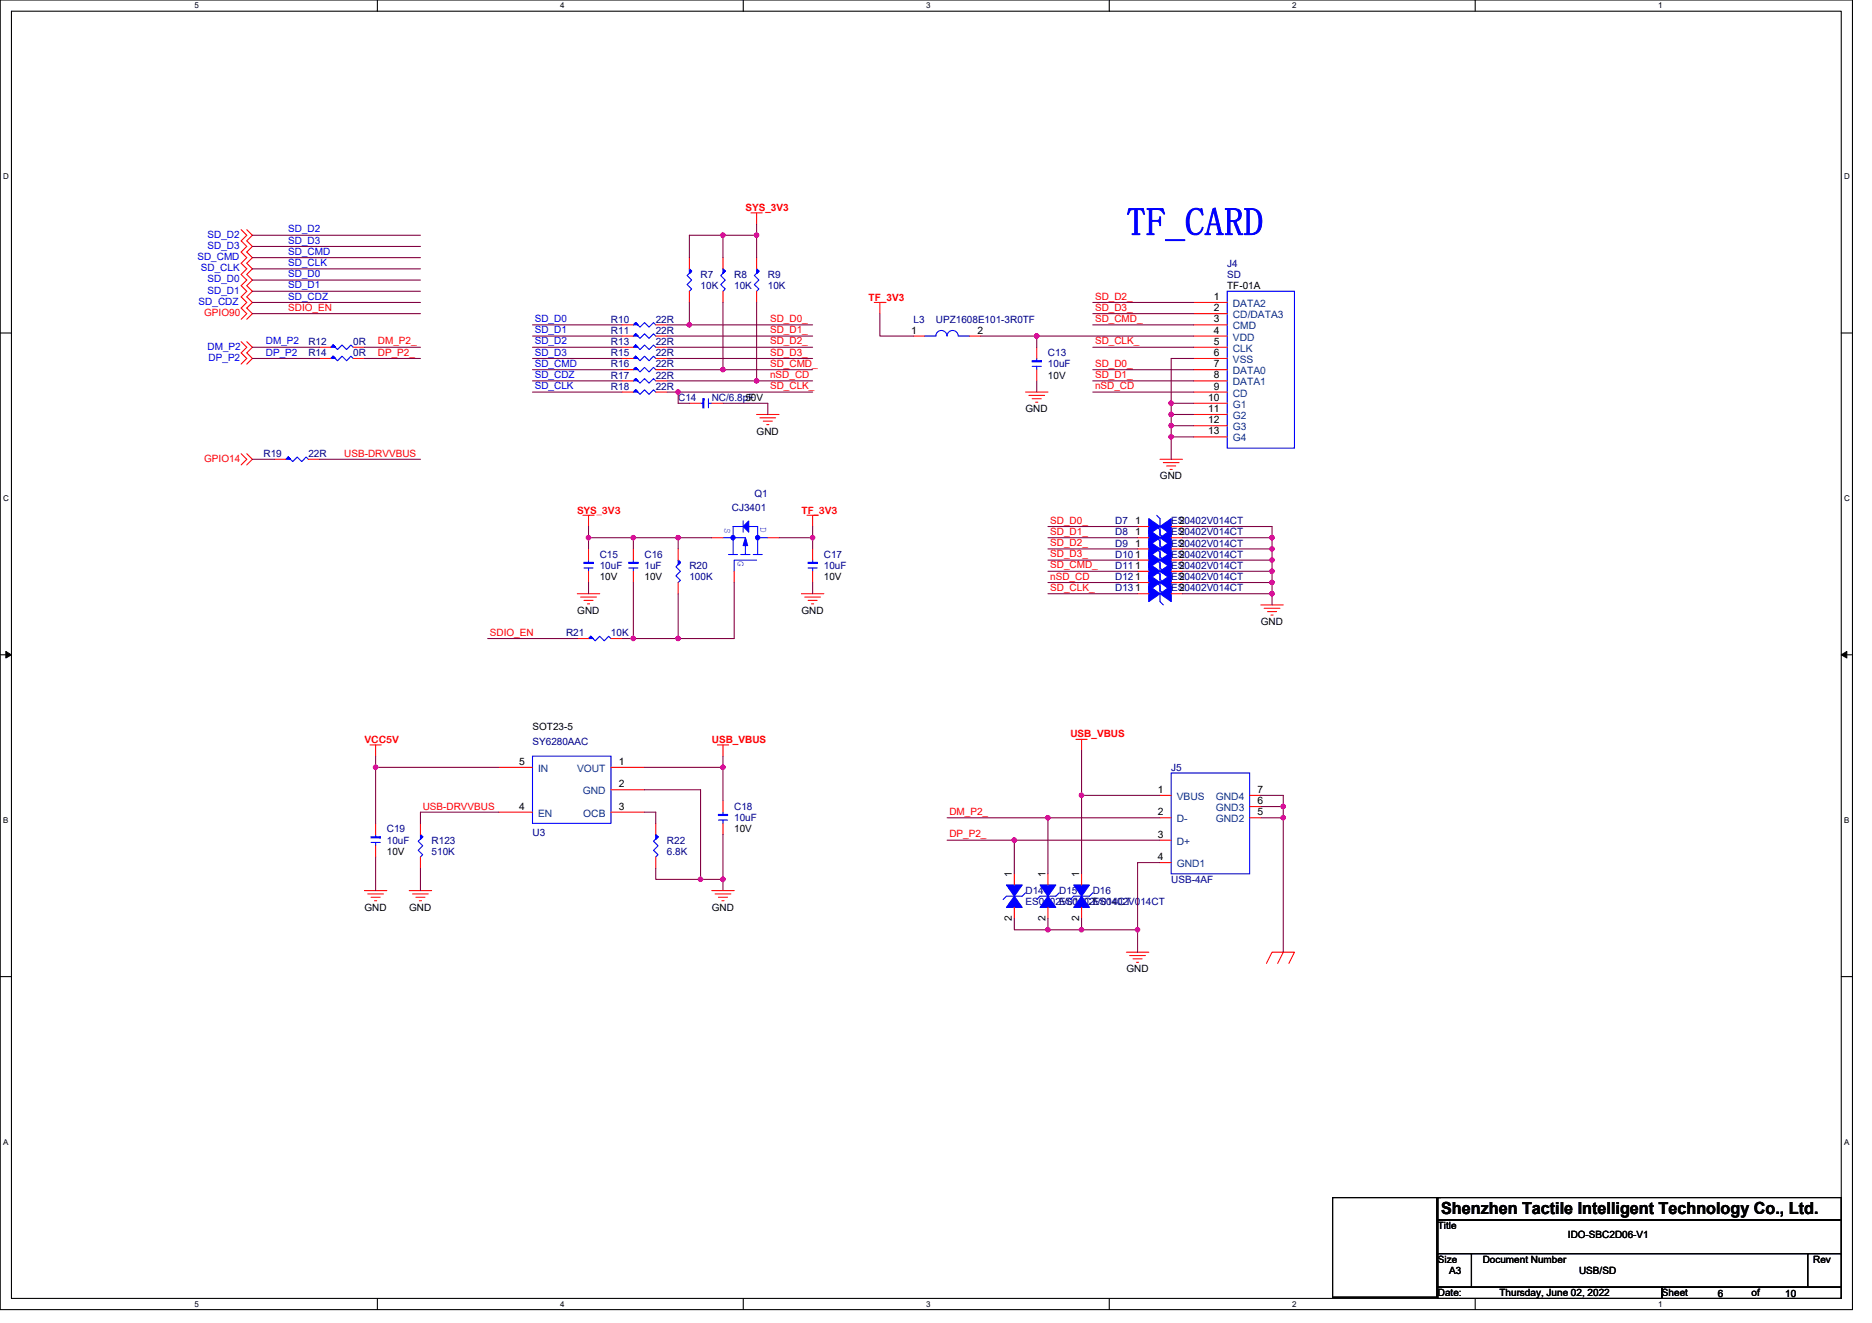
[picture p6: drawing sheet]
<svg xmlns="http://www.w3.org/2000/svg" width="297mm" height="210mm" viewBox="0 0 297 210" stroke-linecap="round" stroke-linejoin="round" font-family="sans-serif">
<path d="M0 0h293.9v207.9h-293.9zM1.8 1.8h290.4v204.3h-290.4z" fill="none" stroke="#000" stroke-width=".17"/>
<g fill="#fff">
<path d="M30.8 .2h.7v1.4h-.7z"/>
<path d="M30.8 206.3h.7v1.4h-.7z"/>
</g>
<path d="M59.9 0v1.8M59.9 206.1v1.8" fill="none" stroke="#000" stroke-width=".17"/>
<g fill="#fff">
<path d="M88.9 .2h.7v1.4h-.7z"/>
<path d="M88.9 206.3h.7v1.4h-.7z"/>
</g>
<path d="M117.9 0v1.8M117.9 206.1v1.8" fill="none" stroke="#000" stroke-width=".17"/>
<g fill="#fff">
<path d="M147 .2h.7v1.4h-.7z"/>
<path d="M147 206.3h.7v1.4h-.7z"/>
</g>
<path d="M176 0v1.8M176 206.1v1.8" fill="none" stroke="#000" stroke-width=".17"/>
<g fill="#fff">
<path d="M205 .2h.7v1.4h-.7z"/>
<path d="M205 206.3h.7v1.4h-.7z"/>
</g>
<path d="M234.1 0v1.8M234.1 206.1v1.8" fill="none" stroke="#000" stroke-width=".17"/>
<g fill="#fff">
<path d="M263.1 .2h.7v1.4h-.7z"/>
<path d="M263.1 206.3h.7v1.4h-.7z"/>
<path d="M.5 27.3h.9v1.4h-.9z"/>
<path d="M292.6 27.3h.9v1.4h-.9z"/>
<path d="M.5 78.4h.9v1.4h-.9z"/>
<path d="M292.6 78.4h.9v1.4h-.9z"/>
</g>
<path d="M0 52.9h1.8M292.2 52.9h1.7" fill="none" stroke="#000" stroke-width=".17"/>
<g fill="#fff">
<path d="M.5 129.5h.8v1.4h-.8z"/>
<path d="M292.6 129.5h.9v1.4h-.9z"/>
</g>
<path d="M0 103.9h1.8M292.2 103.9h1.7" fill="none" stroke="#000" stroke-width=".17"/>
<path d="M.9 103.4l.9 .5-.9 .5zM292.2 103.9l.8-.5v1z" fill="#000" stroke="#000" stroke-width=".16"/>
<g fill="#fff">
<path d="M.5 180.5h.8v1.4h-.8z"/>
<path d="M292.6 180.5h.9v1.4h-.9z"/>
</g>
<path d="M0 155h1.8M292.2 155h1.7M211.5 190.1h16.5v15.8h-16.5zM228.2 190.1h64v3.5h-64zM228.2 193.6h64v5.4h-64zM228.2 199h5.3v5.3h-5.3zM228.2 190.1h.5M233.5 199h53.3v5.3h-53.3zM286.8 199h5.4v5.3h-5.4zM228.2 204.3h35.5v1.8h-35.5zM263.7 204.3h28.5v1.8h-28.5z" fill="none" stroke="#000" stroke-width=".17"/>
<g fill="none" stroke="#f00" stroke-width=".17">
<path d="M38.3 36.4l.9 .9-.9 .9 .9 .9-.9 .9 .9 .9-.9 .9 .9 .9-.9 .9 .9 .8-.9 .9 .9 .9-.9 .9 .9 .9-.9 .9 .9 .9-.9 .9M39.2 36.4l.8 .9-.8 .9 .8 .9-.8 .9 .8 .9-.8 .9 .8 .9-.8 .9 .8 .8-.8 .9 .8 .9-.8 .9 .8 .9-.8 .9 .8 .9-.8 .9M119.2 33.8h1.7M120.1 33.8v1.8M38.3 54.2l.9 .9-.9 .9 .9 .9-.9 .9M39.2 54.2l.8 .9-.8 .9 .8 .9-.8 .9M50.7 55.1h1.8M50.7 56.9h1.8M56 55.1h1.8M56 56.9h1.8M98.7 58.7h1.8M98.7 51.6h1.8"/>
<path d="M98.7 53.3h1.8M98.7 55.1h1.8M98.7 56.9h1.8M104.1 58.7h1.7M104.1 51.6h1.7M104.1 53.3h1.7M104.1 55.1h1.7M104.1 56.9h1.7M109.4 40.9v1.8M109.4 46.2v1.8M114.7 40.9v1.8M114.7 46.2v1.8"/>
<path d="M120.1 40.9v1.8M120.1 46.2v1.8M138.7 48h1.8M139.6 48v1.8M144.9 53.3h1.8M153.8 53.3h1.8M164.5 55.1v1.8M164.5 58.7v1.8M189.4 49.8h5.3M189.4 51.6h5.3M189.4 53.3h5.3M189.4 55.1h5.3"/>
<path d="M189.4 56.9h5.3M189.4 58.7h5.3M189.4 48h5.3M38.3 72l.9 .9-.9 .9M39.2 72l.8 .9-.8 .9M43.6 72.9h1.8M48.9 72.9h1.8M98.7 60.5h1.8M98.7 62.2h1.8M104.1 60.5h1.7M104.1 62.2h1.7M109.4 64h1.8"/>
<path d="M112.9 64h1.8M120.1 65.8h3.5M120.6 66.3h2.5M121.1 66.8h1.5M121.7 67.4h.3M162.7 62.2h3.6M163.3 62.8h2.5M163.8 63.3h1.4M164.3 63.8h.4M184.1 72.9h3.5M184.6 73.4h2.5M185.1 74h1.5"/>
<path d="M185.7 74.5h.3M189.4 60.5h5.3M189.4 62.2h5.3M189.4 64h5.3M189.4 65.8h5.3M189.4 67.6h5.3M189.4 69.3h5.3M91.6 94.2h3.6M92.1 94.8h2.5M92.5 81.8h1.8M92.7 95.3h1.4M93.2 95.8h.4"/>
<path d="M93.4 81.8v1.8M93.4 87.1v1.8M93.4 90.7v1.8M100.5 87.1v1.8M100.5 90.7v1.8M107.6 87.1v1.8M107.6 92.5v1.7M112.9 85.3h1.8M116.5 90.7v1.8M121.8 85.3h1.8M127.2 94.2h3.5M127.7 94.8h2.5"/>
<path d="M128.1 81.8h1.7M128.2 95.3h1.5M128.8 95.8h.3M128.9 81.8v1.8M128.9 87.1v1.8M128.9 90.7v1.8M180.5 85.3h1.8M180.5 92.5h1.8M180.5 87.1h1.8M180.5 88.9h1.8M180.5 94.2h1.8M180.5 83.6h1.8"/>
<path d="M180.5 90.7h1.8M185.8 85.3h1.8M185.8 92.5h1.8M185.8 87.1h1.8M185.8 88.9h1.8M185.8 94.2h1.8M185.8 83.6h1.8M185.8 90.7h1.8M200.1 96h3.5M200.6 96.5h2.5M201.1 97.1h1.5M201.7 97.6h.3"/>
<path d="M58.7 118.2h1.8M59.6 118.2v1.8M91.6 101.3h1.8M96.9 101.3h1.8M113.8 118.2h1.8M114.7 118.2v1.8M170.7 117.3h1.8M171.6 117.3v1.8M59.6 130.7v1.8M59.6 134.2v1.8M66.7 130.7v1.8M66.7 136v1.8"/>
<path d="M79.2 128.9h5.3M79.2 121.8h5.3M96.9 128.9h5.4M96.9 125.3h5.4M96.9 121.8h5.4M104.1 130.7v1.8M104.1 136v1.8M114.7 127.1v1.8M114.7 130.7v1.8M160.9 138.7v1.8M166.3 138.7v1.8M171.6 138.7v1.8"/>
<path d="M184.1 126.2h1.7M184.1 129.8h1.7M184.1 133.3h1.7M184.1 136.9h1.7M198.3 128h1.8M198.3 129.8h1.8M198.3 126.2h1.8M57.8 141.4h3.6M58.4 141.9h2.5M58.9 142.4h1.4M59.4 143h.4M64.9 141.4h3.6"/>
<path d="M65.5 141.9h2.5M66 142.4h1.4M66.5 143h.4M112.9 141.4h3.6M113.5 141.9h2.5M114 142.4h1.4M114.6 143h.3M160.9 144v1.8M166.3 144v1.8M171.6 144v1.8M178.7 151.1h3.6M179.3 151.7h2.5"/>
<path d="M179.8 152.2h1.4M180.3 152.7h.4M201 152.9l.8-1.8h3.6l-.9 1.8M203.6 151.1l-.9 1.8"/>
</g>
<g fill="#00f" stroke="#00f" stroke-width=".17">
<path d="M184.1 85.3l1.7-1.2v2.5z" fill-rule="evenodd"/>
<path d="M182.3 84.1l1.8 1.2-1.8 1.3z" fill-rule="evenodd"/>
<path d="M160.9 142.2l1.3 1.8h-2.5z" fill-rule="evenodd"/>
<path d="M159.7 140.5h2.5l-1.3 1.7z" fill-rule="evenodd"/>
<path d="M100.9 58.3l.3 .4h-.7l.4-.4 .3 .4z" fill-rule="evenodd"/>
<path d="M117.9 83.6l.9-.9v1.8z" fill-rule="evenodd"/>
<path d="M118.3 85.3l.3 1.3h-.7z" fill-rule="evenodd"/>
<path d="M114 129.3v.1h1.4v-.1z" fill-rule="evenodd"/>
<path d="M184.1 92.5l1.7-1.3v2.5z" fill-rule="evenodd"/>
<path d="M182.3 91.2l1.8 1.3-1.8 1.2z" fill-rule="evenodd"/>
<path d="M163.8 57.3v.1h1.4v-.1z" fill-rule="evenodd"/>
<path d="M52.8 54.8l.4 .3h-.7l.3-.3 .4 .3z" fill-rule="evenodd"/>
<path d="M184.1 87.1l1.7-1.2v2.5z" fill-rule="evenodd"/>
<path d="M182.3 85.9l1.8 1.2-1.8 1.3z" fill-rule="evenodd"/>
<path d="M166.3 142.2l1.2 1.8h-2.5z" fill-rule="evenodd"/>
<path d="M165 140.5h2.5l-1.2 1.7z" fill-rule="evenodd"/>
<path d="M100.9 60.1l.3 .4h-.7l.4-.4 .3 .4z" fill-rule="evenodd"/>
<path d="M45.7 72.5l.4 .4h-.7l.3-.4 .4 .4z" fill-rule="evenodd"/>
<path d="M99.8 89.3v.1h1.4v-.1z" fill-rule="evenodd"/>
<path d="M104.1 132.5l.3 .3-.3 .4 .3-.4-.3 .4z" fill-rule="evenodd"/>
<path d="M66.7 132.5l.4 .3-.4 .4 .4-.4-.4 .4z" fill-rule="evenodd"/>
<path d="M114.7 42.7l.4 .3-.4 .4 .4-.4-.4 .4z" fill-rule="evenodd"/>
<path d="M184.1 88.9l1.7-1.2v2.4z" fill-rule="evenodd"/>
<path d="M182.3 87.7l1.8 1.2-1.8 1.2z" fill-rule="evenodd"/>
<path d="M100.9 61.9l.3 .3h-.7l.4-.3 .3 .3z" fill-rule="evenodd"/>
<path d="M100.9 51.2l.3 .4h-.7l.4-.4 .3 .4z" fill-rule="evenodd"/>
<path d="M107.6 88.9l.4 .4-.4 .3 .4-.3-.4 .3z" fill-rule="evenodd"/>
<path d="M184.1 94.2l1.7-1.2v2.5z" fill-rule="evenodd"/>
<path d="M182.3 93l1.8 1.2-1.8 1.3z" fill-rule="evenodd"/>
<path d="M52.8 56.5l.4 .4h-.7l.3-.4 .4 .4z" fill-rule="evenodd"/>
<path d="M128.2 89.3v.1h1.5v-.1z" fill-rule="evenodd"/>
<path d="M111.5 63.3v1.4h.2v-1.4z" fill-rule="evenodd"/>
<path d="M100.9 53l.3 .3h-.7l.4-.3 .3 .3z" fill-rule="evenodd"/>
<path d="M93.7 101l.4 .3h-.7l.3-.3 .4 .3z" fill-rule="evenodd"/>
<path d="M171.6 142.2l1.3 1.8h-2.5z" fill-rule="evenodd"/>
<path d="M170.4 140.5h2.5l-1.3 1.7z" fill-rule="evenodd"/>
<path d="M100.9 54.8l.3 .3h-.7l.4-.3 .3 .3z" fill-rule="evenodd"/>
<path d="M120.1 42.7l.3 .3-.3 .4 .3-.4-.3 .4z" fill-rule="evenodd"/>
<path d="M92.7 89.3v.1h1.4v-.1z" fill-rule="evenodd"/>
<path d="M184.1 83.6l1.7-1.3v2.5z" fill-rule="evenodd"/>
<path d="M182.3 82.3l1.8 1.3-1.8 1.2z" fill-rule="evenodd"/>
<path d="M100.9 56.5l.3 .4h-.7l.4-.4 .3 .4z" fill-rule="evenodd"/>
<path d="M109.4 42.7l.3 .3-.3 .4 .3-.4-.3 .4z" fill-rule="evenodd"/>
<path d="M184.1 90.7l1.7-1.3v2.5z" fill-rule="evenodd"/>
<path d="M182.3 89.4l1.8 1.3-1.8 1.2z" fill-rule="evenodd"/>
<path d="M58.9 132.8v.2h1.4v-.2z" fill-rule="evenodd"/>
<circle cx="120.2" cy="85.3" r=".34"/>
<circle cx="116.3" cy="85.3" r=".34"/>
</g>
<g fill="none" stroke="#00f" stroke-width=".17">
<path d="M52.5 55.1l.3-.3 .7 .7 .8-.7 .7 .7 .7-.7 .3 .3M52.5 56.9l.3-.4 .7 .8 .8-.8 .7 .8 .7-.8 .3 .4M100.5 58.7l.4-.4 .7 .7 .7-.7 .7 .7 .7-.7 .4 .4M100.5 51.6l.4-.4 .7 .7 .7-.7 .7 .7 .7-.7 .4 .4M100.5 53.3l.4-.3 .7 .7 .7-.7 .7 .7 .7-.7 .4 .3M100.5 55.1l.4-.3 .7 .7 .7-.7 .7 .7 .7-.7 .4 .3M100.5 56.9l.4-.4 .7 .8 .7-.8 .7 .8 .7-.8 .4 .4M109.4 42.7l.3 .3-.7 .7 .7 .7-.7 .8 .7 .7-.3 .3M114.7 42.7l.4 .3-.7 .7 .7 .7-.7 .8 .7 .7-.4 .3M120.1 42.7l.3 .3-.7 .7 .7 .7-.7 .8 .7 .7-.3 .3M146.7 53.3h1.8M148.5 53.3a.89 .89 0 0 1 .9-.8 .89 .89 0 0 1 .9 .8 .88 .88 0 0 1 .9-.8 .88 .88 0 0 1 .8 .8"/>
<path d="M152.1 53.3h1.7M163.8 58.1h1.4M164.5 58.1v.6M164.5 56.9v.4M194.7 46.2h10.7v24.9h-10.7zM45.4 72.9l.3-.4 .7 .8 .8-.8 .7 .8 .7-.8 .3 .4M100.5 60.5l.4-.4 .7 .7 .7-.7 .7 .7 .7-.7 .4 .4M100.5 62.2l.4-.3 .7 .7 .7-.7 .7 .7 .7-.7 .4 .3M111.2 64h.3M112.4 64h.5M112.4 63.3v1.4M92.7 90.1h1.4"/>
<path d="M93.4 90.1v.6M93.4 88.9v.4M99.8 90.1h1.4M100.5 90.1v.6M100.5 88.9v.4M107.6 88.9l.4 .4-.8 .7 .8 .7-.8 .7 .8 .7-.4 .4M114.7 85.3h3.6M115.6 88h1.4M117.6 88h1.4M117.9 83.6h-1.6v4.4M117.9 82.7v1.8M118.3 86.2v1.8"/>
<path d="M118.8 83.6h1.4v4.4M119.5 88h1.4M120.1 88.9h-3.6v1.8M120.2 85.3h1.6M128.2 90.1h1.5M128.9 90.1v.6M128.9 88.9v.4M183.5 83.6l.6 .5v2.5l.5 .5M183.5 90.7l.6 .5v2.5l.5 .5M183.5 85.3l.6 .6v2.5l.5 .5M183.5 87.1l.6 .6v2.4l.5 .6M183.5 92.5l.6 .5v2.5l.5 .5"/>
<path d="M183.5 81.8l.6 .5v2.5l.5 .5M183.5 88.9l.6 .5v2.5l.5 .6M93.4 101.3l.3-.3 .7 .7 .8-.7 .7 .7 .7-.7 .3 .3M58.9 133.7h1.4M59.6 133.7v.5M59.6 132.5v.3M66.7 132.5l.4 .3-.7 .7 .7 .7-.7 .8 .7 .7-.4 .3M84.5 120h12.4v10.7h-12.4zM104.1 132.5l.3 .3-.7 .7 .7 .7-.7 .8 .7 .7-.3 .3M114 130.2h1.4M114.7 130.2v.5M114.7 128.9v.4"/>
<path d="M185.8 122.7h12.5v16h-12.5zM162.7 141.7l-.5 .5h-2.5l-.5 .6M168.1 141.7l-.6 .5h-2.5l-.5 .6M173.4 141.7l-.5 .5h-2.5l-.6 .6"/>
</g>
<g fill="none" stroke="#800040" stroke-width=".17">
<path d="M40 39.1h26.7M40 37.3h26.7M114.7 37.3h5.4M114.7 37.3h-5.3v3.6M114.7 37.3v3.6M120.1 37.3v3.6M120.1 35.6v1.7M40 48h26.7M40 46.2h26.7M40 44.4h26.7M40 42.7h26.7M40 40.9h26.7"/>
<path d="M40 49.8h26.7M40 55.1h10.7M40 56.9h10.7M57.8 56.9h8.9M57.8 55.1h8.9M84.5 55.1h14.2M84.5 56.9h14.2M84.5 51.6h14.2M84.5 53.3h14.2M84.5 58.7h14.2M105.8 51.6h3.6M105.8 53.3h23.1"/>
<path d="M105.8 55.1h23.1M105.8 56.9h23.1M105.8 58.7h8.9M109.4 51.6h19.5M109.4 48v3.6M114.7 58.7h14.2M114.7 48v10.7M120.1 48v12.5M139.6 49.8v3.5h5.3M155.6 53.3h8.9M164.5 53.3v1.8M164.5 53.3h24.9"/>
<path d="M173.4 48h16M173.4 49.8h16M173.4 51.6h16M173.4 55.1h16M173.4 58.7h16M189.4 56.9h-3.6v7.1M40 72.9h3.6M50.7 72.9h16M84.5 62.2h14.2M84.5 60.5h14.2M105.8 60.5h14.3M105.8 62.2h1.8"/>
<path d="M107.6 62.2v1.8h1.8M107.6 62.2h21.3M114.7 64h7.1v1.8M120.1 60.5h8.8M164.5 60.5v1.7M173.4 60.5h16M173.4 62.2h16M185.8 64v1.8M185.8 67.6v1.7M185.8 65.8v1.8M185.8 69.3v3.6M185.8 64h3.6"/>
<path d="M185.8 69.3h3.6M185.8 67.6h3.6M185.8 65.8h3.6M93.4 85.3v1.8M93.4 92.5v1.7M93.4 83.6v1.7M93.4 85.3h7.1M100.5 92.5v8.8M100.5 85.3v1.8M100.5 85.3h7.1M107.6 85.3h5.3M107.6 85.3v1.8"/>
<path d="M107.6 94.2v7.1M116.5 92.5v8.8h-8.9M123.6 85.3h5.3M128.9 83.6v3.5M128.9 92.5v1.7M166.3 90.7h14.2M166.3 85.3h14.2M166.3 87.1h14.2M166.3 88.9h14.2M166.3 92.5h14.2M166.3 94.2h14.2M166.3 83.6h14.2"/>
<path d="M187.6 83.6h14.2v1.7M187.6 94.2h14.2M187.6 92.5h14.2M187.6 90.7h14.2M187.6 88.9h14.2M187.6 87.1h14.2M187.6 85.3h14.2M201.8 92.5v1.7M201.8 90.7v1.8M201.8 88.9v1.8M201.8 87.1v1.8M201.8 85.3v1.8"/>
<path d="M201.8 94.2v1.8M77.4 101.3h14.2M98.7 101.3h1.8M100.5 101.3h7.1M171.6 119.1v7.1M59.6 121.8v8.9M59.6 136v5.4M59.6 120v1.8M59.6 121.8h19.6M66.7 137.8v3.6M79.2 128.9h-12.5v1.8M102.3 121.8h12.4"/>
<path d="M102.3 128.9h1.8v1.8M102.3 125.3h8.9v14.3M104.1 137.8v1.8h7.1M111.2 139.6h3.5M114.7 121.8v5.3M114.7 132.5v7.1M114.7 120v1.8M114.7 139.6v1.8M150.3 133.3h10.6M150.3 129.8h16M160.9 133.3h23.2M160.9 133.3v5.4"/>
<path d="M166.3 129.8h17.8M166.3 129.8v8.9M171.6 126.2h12.5M171.6 126.2v12.5M184.1 136.9h-3.6v10.7M200.1 126.2h3.5v1.8M200.1 128h3.5M200.1 129.8h3.5M203.6 128v1.8M203.6 129.8v21.3M160.9 145.8v1.8h5.4M166.3 147.6h5.3"/>
<path d="M166.3 145.8v1.8M171.6 145.8v1.8M171.6 147.6h8.9M180.5 147.6v3.5"/>
</g>
<g fill="#f0f" stroke="#f0f" stroke-width=".17">
<circle cx="114.7" cy="58.7" r=".35"/>
<circle cx="201.8" cy="85.3" r=".35"/>
<circle cx="201.8" cy="94.2" r=".35"/>
<circle cx="201.8" cy="92.4" r=".35"/>
<circle cx="201.8" cy="90.7" r=".35"/>
<circle cx="201.8" cy="88.9" r=".35"/>
<circle cx="201.8" cy="87.1" r=".35"/>
<circle cx="185.8" cy="64" r=".35"/>
<circle cx="185.8" cy="69.3" r=".35"/>
<circle cx="185.8" cy="67.6" r=".35"/>
<circle cx="185.8" cy="65.8" r=".35"/>
<circle cx="164.5" cy="53.3" r=".35"/>
<circle cx="120" cy="60.4" r=".35"/>
<circle cx="114.7" cy="37.3" r=".35"/>
<circle cx="120" cy="37.3" r=".35"/>
<circle cx="107.6" cy="62.2" r=".35"/>
<circle cx="160.9" cy="133.3" r=".35"/>
<circle cx="166.3" cy="129.8" r=".35"/>
<circle cx="180.5" cy="147.6" r=".35"/>
<circle cx="171.6" cy="147.6" r=".35"/>
<circle cx="166.3" cy="147.6" r=".35"/>
<circle cx="203.6" cy="129.8" r=".35"/>
<circle cx="171.6" cy="126.2" r=".35"/>
<circle cx="107.6" cy="85.3" r=".35"/>
<circle cx="100.5" cy="85.3" r=".35"/>
<circle cx="93.4" cy="85.3" r=".35"/>
<circle cx="100.5" cy="101.3" r=".35"/>
<circle cx="128.9" cy="85.3" r=".35"/>
<circle cx="107.6" cy="101.3" r=".35"/>
<circle cx="109.4" cy="51.5" r=".35"/>
<circle cx="59.6" cy="121.8" r=".35"/>
<circle cx="111.2" cy="139.6" r=".35"/>
<circle cx="114.7" cy="121.8" r=".35"/>
<circle cx="114.7" cy="139.6" r=".35"/>
<circle cx="203.6" cy="128" r=".35"/>
</g>
<text font-size="6.2" fill="#00f" x="178.7" y="37.3">TF_CARD</text>
<text font-size="2.6" x="228.7" y="192.7">Shenzhen Tactile Intelligent Technology Co., Ltd.</text>
<g font-size="1.6" fill="#f00">
<text x="118.3" y="33.5">SYS_3V3</text>
<text x="137.8" y="47.7">TF_3V3</text>
<text x="173.8" y="47.5">SD_D2_</text>
<text x="32.4" y="50.1">GPIO90</text>
<text x="45.7" y="49.3">SDIO_EN</text>
<text x="122.2" y="52.9">SD_D1_</text>
<text x="122.2" y="51.1">SD_D0_</text>
<text x="173.8" y="49.3">SD_D3_</text>
<text x="173.8" y="51.1">SD_CMD_</text>
<text x="60" y="54.7">DM_P2_</text>
<text x="60" y="56.4">DP_P2_</text>
<text x="122.2" y="58.2">SD_CMD_</text>
<text x="122.2" y="54.7">SD_D2_</text>
<text x="122.2" y="56.4">SD_D3_</text>
<text x="122.2" y="60">nSD_CD</text>
<text x="173.8" y="54.7">SD_CLK_</text>
<text x="173.8" y="58.2">SD_D0_</text>
<text x="173.8" y="60">SD_D1_</text>
<text x="122.2" y="61.8">SD_CLK_</text>
<text x="173.8" y="61.8">nSD_CD</text>
<text x="32.4" y="73.3">GPIO14</text>
<text x="54.6" y="72.5">USB-DRVVBUS</text>
<text x="91.6" y="81.5">SYS_3V3</text>
<text x="127.2" y="81.5">TF_3V3</text>
<text x="166.6" y="83.1">SD_D0_</text>
<text x="166.6" y="84.9">SD_D1_</text>
<text x="166.6" y="86.7">SD_D2_</text>
<text x="166.6" y="88.4">SD_D3_</text>
<text x="166.6" y="90.2">SD_CMD_</text>
<text x="166.6" y="92">nSD_CD</text>
<text x="166.6" y="93.8">SD_CLK_</text>
<text x="77.7" y="100.9">SDIO_EN</text>
<text x="57.8" y="118">VCC5V</text>
<text x="112.9" y="117.9">USB_VBUS</text>
<text x="169.8" y="117.1">USB_VBUS</text>
<text x="67.1" y="128.5">USB-DRVVBUS</text>
<text x="150.6" y="129.3">DM_P2_</text>
<text x="150.6" y="132.9">DP_P2_</text>
</g>
<g font-size="1.6" fill="#00f">
<text x="31.3" y="41.3">SD_CMD</text>
<text x="32.9" y="39.5">SD_D3</text>
<text x="32.9" y="37.7">SD_D2</text>
<text x="45.7" y="40.4">SD_CMD</text>
<text x="45.7" y="38.7">SD_D3</text>
<text x="45.7" y="36.9">SD_D2</text>
<text x="31.9" y="43">SD_CLK</text>
<text x="32.9" y="44.8">SD_D0</text>
<text x="32.9" y="46.6">SD_D1</text>
<text x="45.7" y="47.5">SD_CDZ</text>
<text x="45.7" y="45.8">SD_D1</text>
<text x="45.7" y="44">SD_D0</text>
<text x="45.7" y="42.2">SD_CLK</text>
<text x="31.5" y="48.4">SD_CDZ</text>
<text x="84.9" y="51.1">SD_D0</text>
<text x="84.9" y="52.9">SD_D1</text>
<text x="32.9" y="55.5">DM_P2</text>
<text x="33.1" y="57.3">DP_P2</text>
<text x="42.2" y="54.7">DM_P2</text>
<text x="42.2" y="56.4">DP_P2</text>
<text x="84.9" y="54.7">SD_D2</text>
<text x="84.9" y="56.4">SD_D3</text>
<text x="84.9" y="58.2">SD_CMD</text>
<text x="84.9" y="60">SD_CDZ</text>
<text x="84.9" y="61.8">SD_CLK</text>
<text x="115" y="83.7" transform="rotate(90 115 83.7)">S</text>
<text x="120.6" y="83.6" transform="rotate(90 120.6 83.6)">D</text>
<text x="117.1" y="89.1" transform="rotate(90 117.1 89.1)">G</text>
</g>
<g font-size="1.6" fill="#000080">
<text x="111.2" y="44.1">R7</text>
<text x="111.2" y="45.9">10K</text>
<text x="116.5" y="44.1">R8</text>
<text x="116.5" y="45.9">10K</text>
<text x="121.8" y="44.1">R9</text>
<text x="121.8" y="45.9">10K</text>
<text x="194.7" y="42.3">J4</text>
<text x="194.7" y="44.1">SD</text>
<text x="96.9" y="51.2">R10</text>
<text x="96.9" y="53">R11</text>
<text x="104.1" y="51.2">22R</text>
<text x="104.1" y="53">22R</text>
<text x="144.9" y="51.2">L3</text>
<text x="148.5" y="51.2">UPZ1608E101-3R0TF</text>
<text x="48.9" y="54.8">R12</text>
<text x="48.9" y="56.5">R14</text>
<text x="56" y="54.8">0R</text>
<text x="56" y="56.5">0R</text>
<text x="96.9" y="58.3">R16</text>
<text x="96.9" y="54.8">R13</text>
<text x="96.9" y="56.5">R15</text>
<text x="104.1" y="58.3">22R</text>
<text x="104.1" y="54.8">22R</text>
<text x="104.1" y="56.5">22R</text>
<text x="166.3" y="56.5">C13</text>
<text x="166.3" y="58.3">10uF</text>
<text x="96.9" y="60.1">R17</text>
<text x="96.9" y="61.9">R18</text>
<text x="104.1" y="60.1">22R</text>
<text x="104.1" y="61.9">22R</text>
<text x="107.6" y="63.6">C14</text>
<text x="112.9" y="63.6">NC/6.8pF</text>
<text x="41.8" y="72.5">R19</text>
<text x="48.9" y="72.5">22R</text>
<text x="116.1" y="81.1">CJ3401</text>
<text x="119.7" y="78.9">Q1</text>
<text x="176.9" y="83.2">D7</text>
<text x="185.8" y="83.2">ES0402V014CT</text>
<text x="95.2" y="88.5">C15</text>
<text x="102.3" y="88.5">C16</text>
<text x="130.7" y="88.5">C17</text>
<text x="176.9" y="85">D8</text>
<text x="176.9" y="86.8">D9</text>
<text x="176.9" y="88.5">D10</text>
<text x="185.8" y="88.5">ES0402V014CT</text>
<text x="185.8" y="85">ES0402V014CT</text>
<text x="185.8" y="86.8">ES0402V014CT</text>
<text x="95.2" y="90.3">10uF</text>
<text x="102.3" y="90.3">1uF</text>
<text x="109.4" y="90.3">R20</text>
<text x="109.4" y="92.1">100K</text>
<text x="130.7" y="90.3">10uF</text>
<text x="176.9" y="92.1">D12</text>
<text x="176.9" y="93.9">D13</text>
<text x="176.9" y="90.3">D11</text>
<text x="185.8" y="92.1">ES0402V014CT</text>
<text x="185.8" y="93.9">ES0402V014CT</text>
<text x="185.8" y="90.3">ES0402V014CT</text>
<text x="89.8" y="101">R21</text>
<text x="96.9" y="101">10K</text>
<text x="84.5" y="118.2">SY6280AAC</text>
<text x="185.8" y="122.3">J5</text>
<text x="116.5" y="128.5">C18</text>
<text x="116.5" y="130.3">10uF</text>
<text x="61.4" y="132.1">C19</text>
<text x="61.4" y="133.9">10uF</text>
<text x="68.5" y="133.9">R123</text>
<text x="68.5" y="135.7">510K</text>
<text x="84.5" y="132.6">U3</text>
<text x="105.8" y="133.9">R22</text>
<text x="105.8" y="135.7">6.8K</text>
<text x="162.7" y="141.9">D14</text>
<text x="162.7" y="143.7">ES0402V014CT</text>
<text x="168.1" y="141.9">D15</text>
<text x="168.1" y="143.7">ES0402V014CT</text>
<text x="173.4" y="141.9">D16</text>
<text x="173.4" y="143.7">ES0402V014CT</text>
<text x="185.8" y="140.1">USB-4AF</text>
</g>
<g font-size="1.6">
<text x="192.6" y="47.6">1</text>
<text x="194.7" y="45.9">TF-01A</text>
<text x="144.6" y="53">1</text>
<text x="155.1" y="53">2</text>
<text x="192.6" y="49.4">2</text>
<text x="192.6" y="51.2">3</text>
<text x="192.6" y="53">4</text>
<text x="192.6" y="54.7">5</text>
<text x="192.6" y="56.5">6</text>
<text x="192.6" y="58.3">7</text>
<text x="118.3" y="63.6">50V</text>
<text x="162.7" y="65.4">GND</text>
<text x="166.3" y="60.1">10V</text>
<text x="191.7" y="63.6">10</text>
<text x="191.7" y="65.4">11</text>
<text x="192.6" y="60.1">8</text>
<text x="192.6" y="61.8">9</text>
<text x="120.1" y="69">GND</text>
<text x="191.7" y="67.2">12</text>
<text x="191.7" y="69">13</text>
<text x="184.1" y="76.1">GND</text>
<text x="180.1" y="83.2">1</text>
<text x="187.1" y="83.2">2</text>
<text x="180.1" y="85">1</text>
<text x="180.1" y="86.7">1</text>
<text x="180.1" y="88.5">1</text>
<text x="187.1" y="85">2</text>
<text x="187.1" y="86.7">2</text>
<text x="187.1" y="88.5">2</text>
<text x="95.2" y="92.1">10V</text>
<text x="102.3" y="92.1">10V</text>
<text x="130.7" y="92.1">10V</text>
<text x="180.1" y="92.1">1</text>
<text x="180.1" y="93.9">1</text>
<text x="180.1" y="90.3">1</text>
<text x="187.1" y="92.1">2</text>
<text x="187.1" y="93.9">2</text>
<text x="187.1" y="90.3">2</text>
<text x="91.6" y="97.4">GND</text>
<text x="127.2" y="97.4">GND</text>
<text x="200.1" y="99.2">GND</text>
<text x="84.5" y="115.9">SOT23-5</text>
<text x="82.4" y="121.4">5</text>
<text x="98.2" y="125">2</text>
<text x="98.2" y="121.4">1</text>
<text x="183.7" y="125.9">1</text>
<text x="199.5" y="125.9">7</text>
<text x="82.4" y="128.5">4</text>
<text x="98.2" y="128.5">3</text>
<text x="183.7" y="129.4">2</text>
<text x="199.5" y="127.6">6</text>
<text x="199.5" y="129.4">5</text>
<text x="61.4" y="135.7">10V</text>
<text x="116.5" y="132.1">10V</text>
<text x="183.7" y="133">3</text>
<text x="183.7" y="136.5">4</text>
<text x="160.6" y="139.2" transform="rotate(-90 160.6 139.2)">1</text>
<text x="165.9" y="139.2" transform="rotate(-90 165.9 139.2)">1</text>
<text x="171.2" y="139.2" transform="rotate(-90 171.2 139.2)">1</text>
<text x="57.8" y="144.5">GND</text>
<text x="64.9" y="144.5">GND</text>
<text x="112.9" y="144.5">GND</text>
<text x="160.6" y="146.2" transform="rotate(-90 160.6 146.2)">2</text>
<text x="165.9" y="146.2" transform="rotate(-90 165.9 146.2)">2</text>
<text x="171.2" y="146.2" transform="rotate(-90 171.2 146.2)">2</text>
<text x="178.7" y="154.3">GND</text>
<text x="228.2" y="195.1">Title</text>
<text x="248.8" y="196.5">IDO-SBC2D06-V1</text>
<text x="228.2" y="200.4">Size</text>
<text x="229.9" y="202.2">A3</text>
<text x="235.3" y="200.4">Document Number</text>
<text x="250.6" y="202.2">USB/SD</text>
<text x="287.7" y="200.4">Rev</text>
<text x="228.2" y="205.7">Date:</text>
<text x="237.9" y="205.7">Thursday, June 02, 2022</text>
<text x="263.7" y="205.7">Sheet</text>
<text x="272.6" y="205.9">6</text>
<text x="277.9" y="205.7">of</text>
<text x="283.3" y="205.9">10</text>
</g>
<g font-size="1.6" fill="#004080">
<text x="195.6" y="50.5">CD/DATA3</text>
<text x="195.6" y="52.3">CMD</text>
<text x="195.6" y="48.7">DATA2</text>
<text x="195.6" y="54.1">VDD</text>
<text x="195.6" y="55.8">CLK</text>
<text x="195.6" y="57.6">VSS</text>
<text x="195.6" y="59.4">DATA0</text>
<text x="195.6" y="61.2">DATA1</text>
<text x="195.6" y="62.9">CD</text>
<text x="195.6" y="64.7">G1</text>
<text x="195.6" y="66.5">G2</text>
<text x="195.6" y="68.3">G3</text>
<text x="195.6" y="70.1">G4</text>
<text x="85.4" y="122.5">IN</text>
<text x="91.6" y="122.5">VOUT</text>
<text x="85.4" y="129.6">EN</text>
<text x="92.5" y="126.1">GND</text>
<text x="92.6" y="129.6">OCB</text>
<text x="186.7" y="127">VBUS</text>
<text x="186.7" y="130.5">D-</text>
<text x="192.9" y="128.7">GND3</text>
<text x="192.9" y="130.5">GND2</text>
<text x="192.9" y="127">GND4</text>
<text x="186.7" y="134.1">D+</text>
<text x="186.7" y="137.6">GND1</text>
</g>
<g font-size="1.3">
<text x="30.8" y="1.3">5</text>
<text x="88.9" y="1.3">4</text>
<text x="147" y="1.3">3</text>
<text x="205" y="1.3">2</text>
<text x="263.1" y="1.3">1</text>
<text x=".5" y="28.4">D</text>
<text x="292.6" y="28.4">D</text>
<text x=".5" y="79.5">C</text>
<text x="292.6" y="79.5">C</text>
<text x=".5" y="130.6">B</text>
<text x="292.6" y="130.6">B</text>
<text x=".5" y="181.7">A</text>
<text x="292.6" y="181.7">A</text>
<text x="30.8" y="207.4">5</text>
<text x="88.9" y="207.4">4</text>
<text x="147" y="207.4">3</text>
<text x="205" y="207.4">2</text>
<text x="263.1" y="207.4">1</text>
</g>
</svg>
